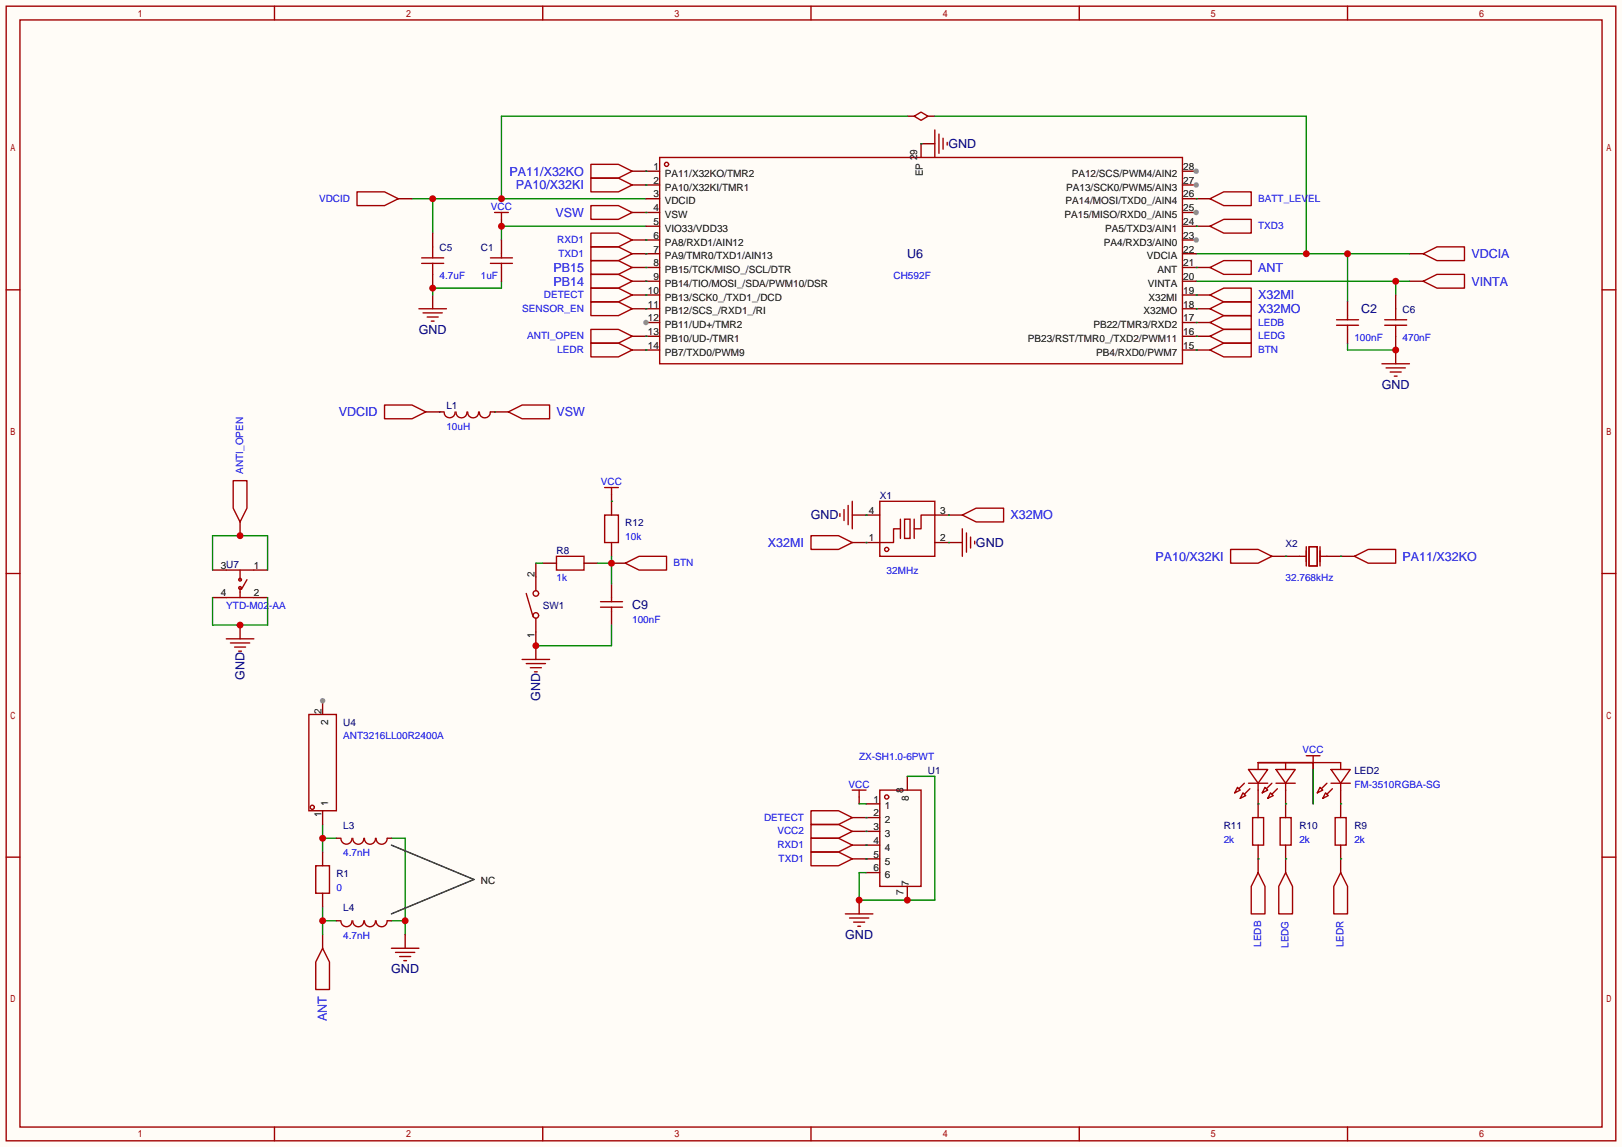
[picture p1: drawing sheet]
<svg xmlns="http://www.w3.org/2000/svg" width="299mm" height="212mm" viewBox="0 0 299 212" stroke-linecap="round" stroke-linejoin="round" font-family="sans-serif">
<path d="M0 0h299.5v211.8h-299.5z" fill="#fffcf7"/>
<g fill="none" stroke="#a10000" stroke-width=".25">
<path d="M1.1 1.1h297.2v209.6h-297.2zM3.7 3.7h292.1v204.5h-292.1zM50.7 1.1v2.6M100.2 1.1v2.6M149.7 1.1v2.6M199.3 1.1v2.6M248.8 1.1v2.6M109.1 30.4h5.1l2.5 1.2-2.5 1.3h-5.1zM109.1 32.9h5.1l2.5 1.3-2.5 1.2h-5.1zM109.1 38h5.1l2.5 1.2-2.5 1.3h-5.1zM168.8 21.5l1.3-.8 1.2 .8-1.2 .7zM172.6 24v5.1"/>
<path d="M173.4 24.8v3.5M174.1 25.5v2.1M174.9 26.3v.5M1.1 53.5h2.6M77.3 57h5.1M78.1 57.8h3.6M78.9 58.5h2M79.6 59.3h.5M109.1 50.7h5.1l2.5 1.2-2.5 1.3h-5.1zM109.1 48.1h5.1l2.5 1.3-2.5 1.3h-5.1zM223.4 49.4l2.5-1.3h5.1v2.6h-5.1zM223.4 54.5l2.5-1.3h5.1v2.6h-5.1z"/>
<path d="M223.4 57l2.5-1.2h5.1v2.5h-5.1zM262.8 46.9l2.5-1.3h5.1v2.5h-5.1zM262.8 51.9l2.5-1.2h5.1v2.5h-5.1zM295.8 53.5h2.5M71 74.8h5.1l2.5 1.3-2.5 1.2h-5.1zM93.9 76.1l2.5-1.3h5.1v2.5h-5.1zM255.1 67.2h5.1M255.9 67.9h3.6M256.7 68.7h2M257.4 69.5h.5M149.7 98.9h5.1l2.6 1.3-2.6 1.3h-5.1zM155.1 94.9v.5"/>
<path d="M155.8 94.1v2M156.6 93.3v3.6M157.4 92.6v5.1M162.4 92.6h10.2v10.1h-10.2zM166.2 97.7h-1.2v2.5h-2.6M166.2 95.9v3.5M167 95.9h1v3.5h-1zM168.8 95.9v3.5M172.6 95.1h-2.5v2.6h-1.3M177.7 95.1l2.5-1.2h5.1v2.5h-5.1zM177.7 97.7v5M178.4 98.4v3.6"/>
<path d="M179.2 99.2v2M180 99.9v.6M1.1 105.9h2.6M41.8 118h5.1M42.5 118.7h3.6M43.3 119.5h2M227.2 101.5h5.1l2.5 1.2-2.5 1.3h-5.1zM239.9 102.7h1.3M241.2 101v3.5M241.7 101h1.5v3.5h-1.5zM243.7 101v3.5M243.7 102.7h1.3"/>
<path d="M250.1 102.7l2.5-1.2h5.1v2.5h-5.1zM295.8 105.9h2.5M44.1 120.3h.5M96.4 121.8h5.1M97.2 122.6h3.5M97.9 123.3h2M98.7 124.1h.5M1.1 158.3h2.6M295.8 158.3h2.5M156.1 168.8h5.1M156.8 169.5h3.6M157.6 170.3h2"/>
<path d="M158.4 171.1h.5M50.7 208.2v2.5M100.2 208.2v2.5M149.7 208.2v2.5M199.3 208.2v2.5M248.8 208.2v2.5"/>
<circle cx="163.7" cy="101.5" r=".38"/>
</g>
<g fill="none" stroke="#870000" stroke-width=".25">
<path d="M116.7 31.6h2.6M116.7 34.2h2.6M116.7 39.2h2.6M167.5 21.5h1.3M170.1 26.5h2.5M171.3 21.5h1.3M79.9 54.5v2.5M116.7 51.9h2.6M116.7 49.4h2.6M220.9 49.4h2.5M220.9 54.5h2.5M220.9 57h2.5"/>
<path d="M260.2 51.9h2.6M260.2 46.9h2.6M78.6 76.1h2.6M91.3 76.1h2.6M257.7 64.6v2.6M157.4 95.1h5M172.6 95.1h5.1M44.3 115.4v2.6M98.9 119.3v2.5M157.4 100.2h5M172.6 100.2h5.1M234.8 102.7h5.1"/>
<path d="M245 102.7h5.1M158.6 166.2v2.6"/>
</g>
<path d="M76.1 36.7h43.2M79.9 36.7v6.4M167.5 21.5h-74.9v15.2M248.8 63.4v1.2h8.9M159.9 95.1h.1M175.1 95.1h.1M159.9 100.2h.1M175.1 100.2h.1M237.4 102.7h.1M247.5 102.7h.1" fill="none" stroke="#008700" stroke-width=".25"/>
<g fill="#c00">
<circle cx="92.6" cy="36.7" r=".63"/>
<circle cx="79.9" cy="36.7" r=".63"/>
</g>
<path d="M172.6 21.5h68.6v25.4M220.9 46.9h39.3M248.8 46.9v8.9" fill="none" stroke="#008700" stroke-width=".25"/>
<g fill="#c00">
<circle cx="241.2" cy="46.9" r=".63"/>
<circle cx="248.8" cy="46.9" r=".63"/>
</g>
<path d="M119.3 41.8h-26.7v2.5M220.9 51.9h39.3M257.7 51.9v2.6" fill="none" stroke="#008700" stroke-width=".25"/>
<circle cx="257.7" cy="51.9" r=".63" fill="#c00"/>
<g fill="none" stroke="#a10000" stroke-width=".25">
<path d="M121.8 29.1h96.5v38.1h-96.5z"/>
<circle cx="123.1" cy="30.4" r=".38"/>
</g>
<path d="M119.3 31.6h2.5M119.3 34.2h2.5M119.3 36.7h2.5M119.3 39.2h2.5M119.3 41.8h2.5M119.3 44.3h2.5M119.3 46.9h2.5M119.3 49.4h2.5M119.3 51.9h2.5M119.3 54.5h2.5M119.3 57h2.5M119.3 59.6h2.5" fill="none" stroke="#870000" stroke-width=".25"/>
<circle cx="119.3" cy="59.6" r=".51" fill="#999"/>
<path d="M218.3 59.6h2.6M218.3 57h2.6M218.3 54.5h2.6M218.3 51.9h2.6M218.3 49.4h2.6M218.3 46.9h2.6M218.3 44.3h2.6M119.3 62.1h2.5M119.3 64.6h2.5M218.3 62.1h2.6M218.3 64.6h2.6" fill="none" stroke="#870000" stroke-width=".25"/>
<circle cx="220.9" cy="44.3" r=".51" fill="#999"/>
<path d="M218.3 39.2h2.6M218.3 41.8h2.6" fill="none" stroke="#870000" stroke-width=".25"/>
<circle cx="220.9" cy="39.2" r=".51" fill="#999"/>
<path d="M218.3 36.7h2.6M218.3 34.2h2.6" fill="none" stroke="#870000" stroke-width=".25"/>
<circle cx="220.9" cy="34.2" r=".51" fill="#999"/>
<path d="M218.3 31.6h2.6" fill="none" stroke="#870000" stroke-width=".25"/>
<circle cx="220.9" cy="31.6" r=".51" fill="#999"/>
<path d="M170.1 26.5v2.6M59.6 172.6v2.5" fill="none" stroke="#870000" stroke-width=".25"/>
<path d="M119.3 31.6h.1M119.3 34.2h.1M119.3 39.2h.1M170.1 26.5h.1M119.3 51.9h.1M119.3 49.4h.1M220.9 49.4h.1M220.9 54.5h.1M220.9 57h.1M59.6 167.5v5.1M59.6 170.1h2.5" fill="none" stroke="#008700" stroke-width=".25"/>
<path d="M59.6 175.1l1.2 2.6v5.1h-2.5v-5.1z" fill="none" stroke="#a10000" stroke-width=".25"/>
<circle cx="59.6" cy="170.1" r=".63" fill="#c00"/>
<path d="M59.6 154.8h2.5M59.6 152.3v5.1" fill="none" stroke="#008700" stroke-width=".25"/>
<circle cx="59.6" cy="154.8" r=".63" fill="#c00"/>
<path d="M72.3 154.8h2.5v17.8M72.3 170.1h2.5" fill="none" stroke="#008700" stroke-width=".25"/>
<circle cx="74.8" cy="170.1" r=".63" fill="#c00"/>
<path d="M257.7 62.1v2.5M62.1 154.8h.8M71.5 154.8h.8M62.1 170.1h.8M71.5 170.1h.8M74.8 172.6v2.5" fill="none" stroke="#870000" stroke-width=".25"/>
<path d="M62.9 154.8a1.01 1.01 0 0 0 1.1 1.1 1.01 1.01 0 0 0 1-1.1M65.1 154.8a1.01 1.01 0 0 0 1.1 1.1 1.01 1.01 0 0 0 1-1.1M67.3 154.8a1.01 1.01 0 0 0 1 1.1 1.01 1.01 0 0 0 1-1.1M69.4 154.8a1.01 1.01 0 0 0 1.1 1.1 1.01 1.01 0 0 0 1-1.1M62.9 170.1a1.01 1.01 0 0 0 1.1 1 1.01 1.01 0 0 0 1-1M65.1 170.1a1.01 1.01 0 0 0 1.1 1.1 1.01 1.01 0 0 0 1-1.1M67.3 170.1a1.01 1.01 0 0 0 1 1.1 1.01 1.01 0 0 0 1-1.1M69.4 170.1a1.01 1.01 0 0 0 1.1 1.1 1.01 1.01 0 0 0 1-1.1M72.3 175.1h5M73 175.9h3.6M73.8 176.7h2M74.5 177.4h.6" fill="none" stroke="#a10000" stroke-width=".25"/>
<circle cx="257.7" cy="64.6" r=".63" fill="#c00"/>
<path d="M79.9 43.1v2.5M79.9 50.7v2.5M257.7 54.5v2.5M159.9 148.5h2.5M159.9 151h2.5M159.9 153.5h2.5M159.9 156.1h2.5M159.9 158.6h2.5M167.5 143.4v2.5M159.9 161.2h2.5M167.5 163.7v2.5" fill="none" stroke="#870000" stroke-width=".25"/>
<g fill="none" stroke="#a10000" stroke-width=".25">
<path d="M77.9 48.6h4M77.9 47.6h4M79.9 45.6v2M79.9 48.6v2.1M255.7 59.1h4M257.7 57v2.1M255.7 60.1h4M257.7 60.1v2M162.4 145.9h7.7v17.8h-7.7z"/>
<circle cx="163.7" cy="147.2" r=".38"/>
</g>
<path d="M72.3 156.1l15.2 6.3-15.2 6.4" fill="none" stroke="#000" stroke-width=".25"/>
<path d="M92.6 51.9v1.3h-12.7v1.3M81.2 76.1h.1M91.3 76.1h.1" fill="none" stroke="#008700" stroke-width=".25"/>
<circle cx="79.9" cy="53.2" r=".63" fill="#c00"/>
<g fill="none" stroke="#a10000" stroke-width=".25">
<path d="M57 132h5.1v17.7h-5.1z"/>
<circle cx="57.7" cy="149.1" r=".38"/>
</g>
<path d="M59.6 129.4v2.6M59.6 149.7v2.6" fill="none" stroke="#870000" stroke-width=".25"/>
<circle cx="59.6" cy="129.4" r=".51" fill="#999"/>
<path d="M65.9 35.4h5.1l2.5 1.3-2.5 1.3h-5.1zM223.4 36.7l2.5-1.3h5.1v2.6h-5.1zM90.6 48.6h4M90.6 47.6h4M92.6 46.9v.7M92.6 48.6v.8M58.3 159.9h2.5v5.1h-2.5zM149.7 149.7h5.1l2.6 1.3-2.6 1.3h-5.1zM149.7 152.3h5.1l2.6 1.2-2.6 1.3h-5.1zM157.4 145.9h2.5M158.6 145.9v1.3" fill="none" stroke="#a10000" stroke-width=".25"/>
<path d="M73.5 36.7h2.6M220.9 36.7h2.5M92.6 44.3v2.6M92.6 49.4v2.5M59.6 157.4v2.5M157.4 151h2.5M157.4 153.5h2.5M158.6 147.2v1.3M59.6 165v2.5" fill="none" stroke="#870000" stroke-width=".25"/>
<path d="M158.6 148.5h1.3M159.9 151h.1M159.9 153.5h.1M167.5 143.4h5.1v22.8h-14v-5h1.3" fill="none" stroke="#008700" stroke-width=".25"/>
<g fill="#c00">
<circle cx="158.6" cy="166.2" r=".63"/>
<circle cx="167.5" cy="166.2" r=".63"/>
</g>
<path d="M92.6 40.5v1.3M116.7 54.5h2.6M157.4 156.1h2.5M157.4 158.6h2.5M242.4 140.8v1.3" fill="none" stroke="#870000" stroke-width=".25"/>
<path d="M109.1 53.2h5.1l2.5 1.3-2.5 1.3h-5.1zM241.2 139.6h2.5M242.4 139.6v1.2M149.7 154.8h5.1l2.6 1.3-2.6 1.3h-5.1zM149.7 157.4h5.1l2.6 1.2-2.6 1.3h-5.1z" fill="none" stroke="#a10000" stroke-width=".25"/>
<path d="M159.9 156.1h.1M159.9 158.6h.1" fill="none" stroke="#008700" stroke-width=".25"/>
<circle cx="92.6" cy="41.8" r=".63" fill="#c00"/>
<g fill="none" stroke="#a10000" stroke-width=".25">
<path d="M91.3 39.2h2.6M92.6 39.2v1.3M109.1 55.8h5.1l2.5 1.2-2.5 1.3h-5.1zM223.4 59.6l2.5-1.3h5.1v2.5h-5.1zM246.8 59.1h4M248.8 58.3v.8M82 76.1a1.01 1.01 0 0 0 1 1.1 1.01 1.01 0 0 0 1-1.1M84.2 76.1a1.01 1.01 0 0 0 1 1.1 1.01 1.01 0 0 0 1-1.1M86.3 76.1a1.01 1.01 0 0 0 1.1 1.1 1.01 1.01 0 0 0 1-1.1M88.5 76.1a1.01 1.01 0 0 0 1 1.1 1.01 1.01 0 0 0 1-1.1M109.1 63.4h5.1l2.5 1.2-2.5 1.3h-5.1zM223.4 62.1l2.5-1.3h5.1v2.6h-5.1z"/>
<path d="M223.4 64.6l2.5-1.2h5.1v2.5h-5.1zM246.8 60.1h4M248.8 60.1v.7M111.6 95.1h2.6v5.1h-2.6zM111.6 90h2.6M112.9 90v1.3M97.2 109.6l1.2 4.3M98.9 106.6v2.5M98.9 114.2v2.5M102.7 102.7h5.1v2.6h-5.1zM110.9 111.1h4M110.9 112.1h4"/>
<path d="M112.9 110.4v.7M112.9 112.1v.8M115.4 104l2.6-1.3h5.1v2.6h-5.1zM228.5 145.4l.5 .5-1 .5zM229.5 146.4l.5 .5-1 .5zM229.7 144.7l-1 1M230.5 142.1h3.6l-1.8 2.6zM230.5 144.7h3.6M230.8 145.7l-1.1 1M231.3 151h2v5.1h-2zM232.3 140.8v1.3M232.3 144.7v1.2"/>
<path d="M233.6 145.4l.5 .5-1.1 .5zM234.6 146.4l.5 .5-1 .5zM234.8 144.7l-1 1M235.6 142.1h3.5l-1.7 2.6zM235.6 144.7h3.5M235.8 145.7l-1 1M236.3 151h2.1v5.1h-2.1zM237.4 140.8v1.3M237.4 144.7v1.2M243.7 145.4l.5 .5-1 .5zM244.7 146.4l.5 .5-1 .5zM245 144.7l-1 1"/>
<path d="M245.7 142.1h3.6l-1.8 2.6zM245.7 144.7h3.6M246 145.7l-1 1M246.5 151h2v5.1h-2zM247.5 142.1v-1.3h-15.2h10.1v5.1M247.5 144.7v1.2M232.3 161.2l1.3 2.5v5.1h-2.6v-5.1zM237.4 161.2l1.2 2.5v5.1h-2.5v-5.1zM247.5 161.2l1.3 2.5v5.1h-2.5v-5.1z"/>
<circle cx="98.9" cy="109.6" r=".51"/>
<circle cx="98.9" cy="113.7" r=".51"/>
</g>
<g fill="none" stroke="#870000" stroke-width=".25">
<path d="M116.7 57h2.6M220.9 59.6h2.5M248.8 55.8v2.5M81.2 76.1h.7M90.6 76.1h.7M116.7 64.6h2.6M220.9 64.6h2.5M220.9 62.1h2.5M248.8 60.8v2.6M112.9 91.3v3.8M98.9 104v2.6M98.9 116.7v2.6"/>
<path d="M100.2 104h2.5M107.8 104h2.6M112.9 100.2v2.5M112.9 107.8v2.6M112.9 112.9v2.5M112.9 104h2.5M232.3 145.9v5.1M232.3 156.1v5.1M237.4 145.9v5.1M237.4 156.1v5.1M242.4 145.9v2.6M247.5 145.9v5.1"/>
<path d="M247.5 156.1v5.1"/>
</g>
<path d="M220.9 36.7h.1M112.9 92.6h.1M110.4 104h2.5M112.9 102.7v5.1M232.3 148.5h.1M232.3 158.6h.1M237.4 148.5h.1M237.4 158.6h.1M242.4 142.1v6.4M247.5 148.5h.1M247.5 158.6h.1" fill="none" stroke="#008700" stroke-width=".25"/>
<circle cx="112.9" cy="104" r=".63" fill="#c00"/>
<path d="M98.9 104h1.3M112.9 115.4v3.9h-14" fill="none" stroke="#008700" stroke-width=".25"/>
<circle cx="98.9" cy="119.3" r=".63" fill="#c00"/>
<g fill="none" stroke="#a10000" stroke-width=".25">
<path d="M41.8 105.3h5.1M41.8 110.4h5.1M44.3 105.3v1.8M44.3 108.6v1.8M45.6 107.1l-1 1.7"/>
<circle cx="44.3" cy="108.6" r=".25"/>
<circle cx="44.3" cy="107.1" r=".25"/>
</g>
<path d="M39.2 110.4h2.6M39.2 105.3h2.6M46.9 110.4h2.5M46.9 105.3h2.5" fill="none" stroke="#870000" stroke-width=".25"/>
<path d="M39.2 110.4v5h10.2v-5" fill="none" stroke="#008700" stroke-width=".25"/>
<circle cx="44.3" cy="115.4" r=".63" fill="#c00"/>
<path d="M116.7 62.1h2.6M44.3 96.4v2.5" fill="none" stroke="#870000" stroke-width=".25"/>
<path d="M109.1 60.8h5.1l2.5 1.3-2.5 1.3h-5.1zM43.1 88.8h2.5v5.1l-1.3 2.5-1.2-2.5z" fill="none" stroke="#a10000" stroke-width=".25"/>
<path d="M39.2 105.3v-6.4h10.2v6.4" fill="none" stroke="#008700" stroke-width=".25"/>
<circle cx="44.3" cy="98.9" r=".63" fill="#c00"/>
<path d="M116.7 44.3h2.6M116.7 46.9h2.6M220.9 41.8h2.5" fill="none" stroke="#870000" stroke-width=".25"/>
<path d="M109.1 43.1h5.1l2.5 1.2-2.5 1.3h-5.1zM109.1 45.6h5.1l2.5 1.3-2.5 1.2h-5.1zM223.4 41.8l2.5-1.3h5.1v2.6h-5.1z" fill="none" stroke="#a10000" stroke-width=".25"/>
<path d="M119.3 44.3h.1M119.3 46.9h.1M119.3 54.5h.1M119.3 57h.1M220.9 41.8h.1M220.9 59.6h.1M119.3 64.6h.1M119.3 62.1h.1M220.9 62.1h.1M220.9 64.6h.1" fill="none" stroke="#008700" stroke-width=".25"/>
<g font-size="2.3" fill="#000080">
<text x="175.1" y="27.4">GND</text>
<text x="167.5" y="47.7">U6</text>
<text x="251.3" y="57.8">C2</text>
<text x="77.3" y="61.6">GND</text>
<text x="255.1" y="71.8">GND</text>
<text x="149.7" y="95.9">GND</text>
<text x="180.2" y="101">GND</text>
<text x="116.7" y="112.4">C9</text>
<text x="45.1" y="125.6" transform="rotate(-90 45.1 125.6)">GND</text>
<text x="99.7" y="129.4" transform="rotate(-90 99.7 129.4)">GND</text>
<text x="156.1" y="173.4">GND</text>
<text x="72.2" y="179.8">GND</text>
</g>
<g font-size="2.3" fill="#00f">
<text x="94.1" y="32.4">PA11/X32KO</text>
<text x="95.2" y="35">PA10/X32KI</text>
<text x="102.6" y="40.1">VSW</text>
<text x="271.7" y="47.7">VDCIA</text>
<text x="102.2" y="52.8">PB14</text>
<text x="102.2" y="50.2">PB15</text>
<text x="232.3" y="50.2">ANT</text>
<text x="271.7" y="52.8">VINTA</text>
<text x="232.3" y="55.3">X32MI</text>
<text x="232.3" y="57.8">X32MO</text>
<text x="62.5" y="76.9">VDCID</text>
<text x="102.7" y="76.9">VSW</text>
<text x="186.6" y="95.9">X32MO</text>
<text x="141.8" y="101">X32MI</text>
<text x="213.4" y="103.6">PA10/X32KI</text>
<text x="259" y="103.6">PA11/X32KO</text>
<text x="60.4" y="188.6" transform="rotate(-90 60.4 188.6)">ANT</text>
</g>
<g font-size="1.8">
<text x="169.3" y="29.6" transform="rotate(-90 169.3 29.6)">29</text>
<text x="120.6" y="31.4">1</text>
<text x="120.6" y="33.9">2</text>
<text x="122.7" y="32.7">PA11/X32KO/TMR2</text>
<text x="122.7" y="35.2">PA10/X32KI/TMR1</text>
<text x="170.4" y="32.5" transform="rotate(-90 170.4 32.5)">EP</text>
<text x="196.8" y="35.2">PA13/SCK0/PWM5/AIN3</text>
<text x="197.9" y="32.7">PA12/SCS/PWM4/AIN2</text>
<text x="218.4" y="33.9">27</text>
<text x="218.4" y="31.4">28</text>
<text x="120.6" y="36.5">3</text>
<text x="120.6" y="39">4</text>
<text x="120.6" y="41.6">5</text>
<text x="122.7" y="37.7">VDCID</text>
<text x="122.7" y="40.3">VSW</text>
<text x="196.5" y="40.3">PA15/MISO/RXD0_/AIN5</text>
<text x="196.7" y="37.7">PA14/MOSI/TXD0_/AIN4</text>
<text x="218.4" y="41.6">24</text>
<text x="218.4" y="39">25</text>
<text x="218.4" y="36.5">26</text>
<text x="120.6" y="44.1">6</text>
<text x="120.6" y="46.6">7</text>
<text x="122.7" y="42.8">VIO33/VDD33</text>
<text x="122.7" y="45.4">PA8/RXD1/AIN12</text>
<text x="122.7" y="47.9">PA9/TMR0/TXD1/AIN13</text>
<text x="203.8" y="45.4">PA4/RXD3/AIN0</text>
<text x="204" y="42.8">PA5/TXD3/AIN1</text>
<text x="211.7" y="47.9">VDCIA</text>
<text x="218.4" y="46.6">22</text>
<text x="218.4" y="44.1">23</text>
<text x="120.6" y="49.2">8</text>
<text x="120.6" y="51.7">9</text>
<text x="122.7" y="50.4">PB15/TCK/MISO_/SCL/DTR</text>
<text x="122.7" y="53">PB14/TIO/MOSI_/SDA/PWM10/DSR</text>
<text x="211.9" y="53">VINTA</text>
<text x="213.7" y="50.4">ANT</text>
<text x="218.4" y="51.7">20</text>
<text x="218.4" y="49.2">21</text>
<text x="119.6" y="54.3">10</text>
<text x="119.6" y="56.8">11</text>
<text x="119.6" y="59.3">12</text>
<text x="122.7" y="55.5">PB13/SCK0_/TXD1_/DCD</text>
<text x="122.7" y="58.1">PB12/SCS_/RXD1_/RI</text>
<text x="211.1" y="58.1">X32MO</text>
<text x="212" y="55.5">X32MI</text>
<text x="218.4" y="59.3">17</text>
<text x="218.4" y="56.8">18</text>
<text x="218.4" y="54.3">19</text>
<text x="119.6" y="61.9">13</text>
<text x="119.6" y="64.4">14</text>
<text x="122.7" y="60.6">PB11/UD+/TMR2</text>
<text x="122.7" y="63.1">PB10/UD-/TMR1</text>
<text x="122.7" y="65.7">PB7/TXD0/PWM9</text>
<text x="189.8" y="63.1">PB23/RST/TMR0_/TXD2/PWM11</text>
<text x="201.9" y="60.6">PB22/TMR3/RXD2</text>
<text x="202.4" y="65.7">PB4/RXD0/PWM7</text>
<text x="218.4" y="64.4">15</text>
<text x="218.4" y="61.9">16</text>
<text x="160.4" y="94.9">4</text>
<text x="173.6" y="94.9">3</text>
<text x="160.4" y="100">1</text>
<text x="173.6" y="100">2</text>
<text x="40.8" y="105.1">3U7</text>
<text x="46.9" y="105.1">1</text>
<text x="98.7" y="106.6" transform="rotate(-90 98.7 106.6)">2</text>
<text x="40.8" y="110.1">4</text>
<text x="46.9" y="110.1">2</text>
<text x="98.7" y="117.7" transform="rotate(-90 98.7 117.7)">1</text>
<text x="59.3" y="131.8" transform="rotate(-90 59.3 131.8)">2</text>
<text x="60.6" y="133.9" transform="rotate(-90 60.6 133.9)">2</text>
<text x="60.6" y="148.8" transform="rotate(-90 60.6 148.8)">1</text>
<text x="161.3" y="148.2">1</text>
<text x="163.4" y="149.5">1</text>
<text x="166.8" y="146.4" transform="rotate(-90 166.8 146.4)">8</text>
<text x="167.8" y="147.9" transform="rotate(-90 167.8 147.9)">8</text>
<text x="59.3" y="150.9" transform="rotate(-90 59.3 150.9)">1</text>
<text x="161.3" y="150.8">2</text>
<text x="161.3" y="153.3">3</text>
<text x="161.3" y="155.9">4</text>
<text x="163.4" y="152">2</text>
<text x="163.4" y="154.6">3</text>
<text x="161.3" y="158.4">5</text>
<text x="161.3" y="160.9">6</text>
<text x="163.4" y="157.1">4</text>
<text x="163.4" y="159.7">5</text>
<text x="88.8" y="163.2">NC</text>
<text x="163.4" y="162.2">6</text>
<text x="166.8" y="165.2" transform="rotate(-90 166.8 165.2)">7</text>
<text x="167.8" y="163.7" transform="rotate(-90 167.8 163.7)">7</text>
</g>
<g font-size="1.8" fill="#00f">
<text x="58.9" y="37.3">VDCID</text>
<text x="90.6" y="38.8">VCC</text>
<text x="232.3" y="37.3">BATT_LEVEL</text>
<text x="102.9" y="44.9">RXD1</text>
<text x="103.1" y="47.4">TXD1</text>
<text x="232.3" y="42.3">TXD3</text>
<text x="81.2" y="51.5">4.7uF</text>
<text x="88.8" y="51.5">1uF</text>
<text x="165" y="51.5">CH592F</text>
<text x="96.4" y="57.6">SENSOR_EN</text>
<text x="100.4" y="55">DETECT</text>
<text x="97.4" y="62.7">ANTI_OPEN</text>
<text x="102.9" y="65.2">LEDR</text>
<text x="232.3" y="62.7">LEDG</text>
<text x="232.3" y="60.1">LEDB</text>
<text x="232.3" y="65.2">BTN</text>
<text x="250.1" y="62.9">100nF</text>
<text x="259" y="62.9">470nF</text>
<text x="82.4" y="79.4">10uH</text>
<text x="44.9" y="87.5" transform="rotate(-90 44.9 87.5)">ANTI_OPEN</text>
<text x="111" y="89.6">VCC</text>
<text x="115.4" y="99.7">10k</text>
<text x="102.7" y="107.4">1k</text>
<text x="124.3" y="104.6">BTN</text>
<text x="163.7" y="106.1">32MHz</text>
<text x="237.4" y="107.4">32.768kHz</text>
<text x="41.8" y="112.4">YTD-M02-AA</text>
<text x="116.7" y="115">100nF</text>
<text x="63.4" y="136.6">ANT3216LL00R2400A</text>
<text x="158.6" y="140.4">ZX-SH1.0-6PWT</text>
<text x="240.5" y="139.1">VCC</text>
<text x="156.7" y="145.5">VCC</text>
<text x="250.1" y="145.5">FM-3510RGBA-SG</text>
<text x="141.1" y="151.6">DETECT</text>
<text x="143.5" y="154.1">VCC2</text>
<text x="225.9" y="155.6">2k</text>
<text x="239.9" y="155.6">2k</text>
<text x="250.1" y="155.6">2k</text>
<text x="63.4" y="158.2">4.7nH</text>
<text x="143.5" y="156.6">RXD1</text>
<text x="143.7" y="159.2">TXD1</text>
<text x="62.1" y="164.5">0</text>
<text x="63.4" y="173.4">4.7nH</text>
<text x="232.8" y="174.9" transform="rotate(-90 232.8 174.9)">LEDB</text>
<text x="237.9" y="175.1" transform="rotate(-90 237.9 175.1)">LEDG</text>
<text x="248.1" y="175" transform="rotate(-90 248.1 175)">LEDR</text>
</g>
<g font-size="1.8" fill="#000080">
<text x="81.2" y="46.4">C5</text>
<text x="88.8" y="46.4">C1</text>
<text x="259" y="57.8">C6</text>
<text x="82.4" y="75.6">L1</text>
<text x="162.4" y="92.1">X1</text>
<text x="115.4" y="97.2">R12</text>
<text x="237.4" y="101">X2</text>
<text x="102.7" y="102.3">R8</text>
<text x="100.2" y="112.4">SW1</text>
<text x="63.4" y="134">U4</text>
<text x="171.3" y="142.9">U1</text>
<text x="250.1" y="142.9">LED2</text>
<text x="63.4" y="153.1">L3</text>
<text x="225.9" y="153.1">R11</text>
<text x="239.9" y="153.1">R10</text>
<text x="250.1" y="153.1">R9</text>
<text x="62.1" y="162">R1</text>
<text x="63.4" y="168.3">L4</text>
</g>
</svg>
